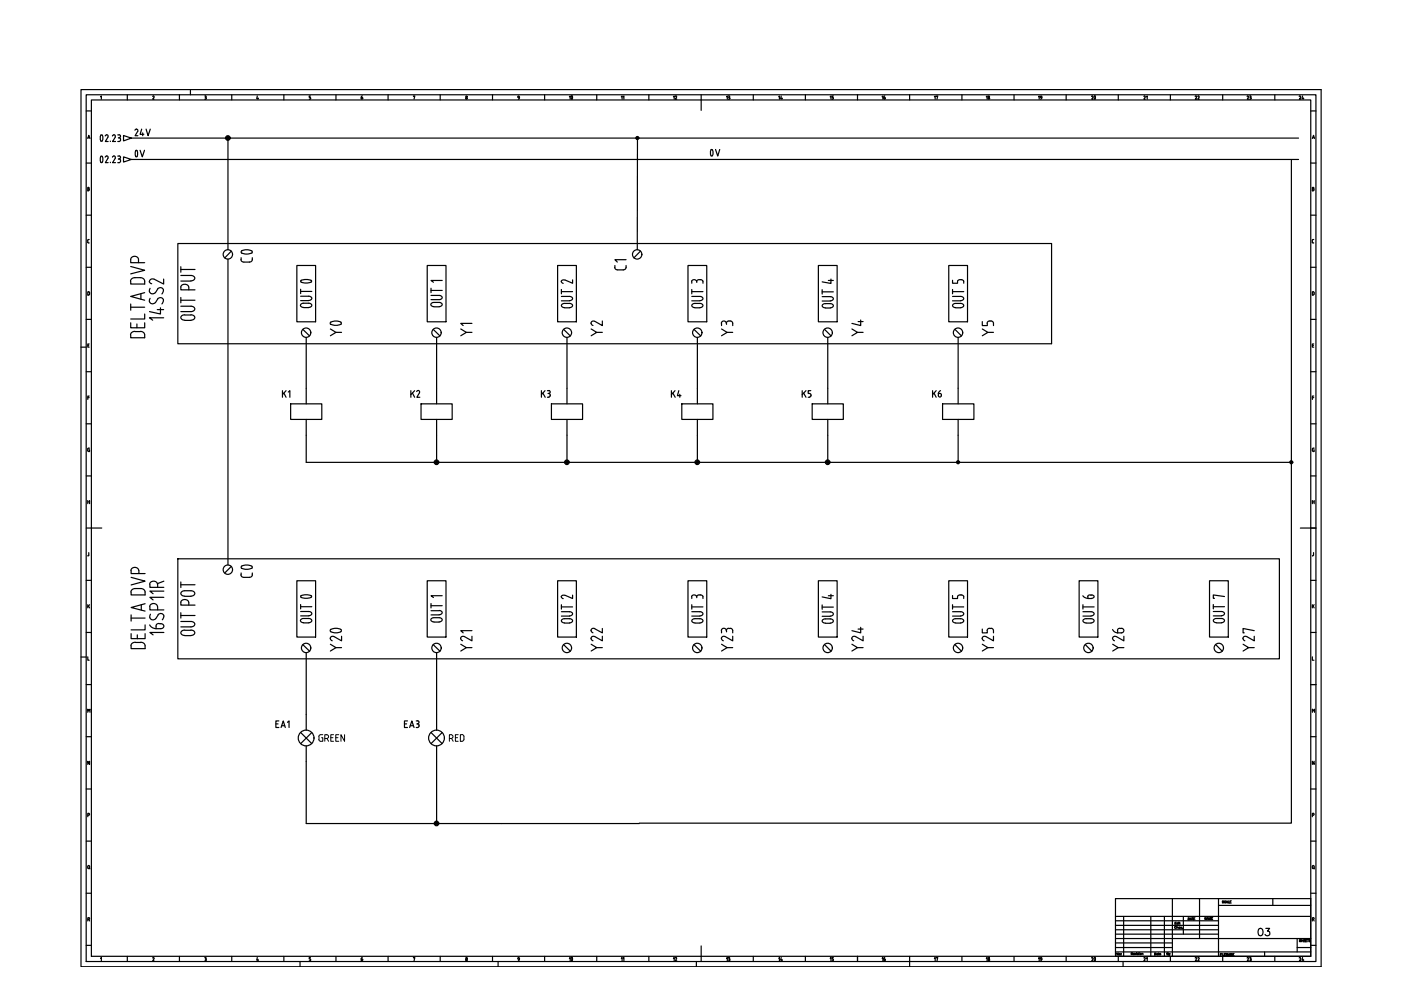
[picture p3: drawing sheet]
<svg xmlns="http://www.w3.org/2000/svg" width="297mm" height="210mm" viewBox="0 0 297 210" stroke-linecap="round" stroke-linejoin="round" font-family="sans-serif">
<!-- layer: 035 -->
<g fill="none" stroke="#000" stroke-width=".25">
<path d="M17.2 19h262.9v186h-262.9zM40.4 19v1.1M18.3 23.5h1.1M18.3 34.6h1.1M19.4 21.2h258.5v181.6h-258.5zM21.3 20.5l.2-.2v.7M27 20.1v1.1M32.5 20.3l.1 .3M32.5 20.3l-.1 .2M32.7 20.6l-.3 .4h.3M38 20.1v1.1M43.4 20.3l.3 .1-.1 .2"/>
<path d="M43.5 20.6h.1M43.6 20.6l.1 .2M43.7 20.8v.2h-.3M49.1 20.1v1.1M54.6 20.3l-.2 .6h.4M54.7 20.7v.3M60.2 20.1v1.1M65.8 20.3h-.2v.3l.3 .2M65.9 20.8l-.1 .2h-.2M71.2 20.1v1.1M82.3 20.1v1.1M87.7 20.4l.3-.1-.2 .7"/>
<path d="M93.3 20.1v1.1M98.7 20.8l.2 .2 .2-.2M98.7 20.8l.2-.2 .1 .2M104.4 20.1v1.1M115.5 20.1v1.1M126.5 20.1v1.1M137.6 20.1v1.1M148.7 20.1v1.1M159.7 20.1v1.1M170.8 20.1v1.1M181.8 20.1v1.1M192.9 20.1v1.1"/>
<path d="M203.9 20.1v1.1M215 20.1v1.1M226 20.1v1.1M237.1 20.1v1.1M248.1 20.1v1.1M259.2 20.1v1.1M270.3 20.1v1.1M277.9 23.5h1.1M277.9 34.6h1.1M18.3 45.6h1.1M18.3 56.7h1.1M18.6 51.3l.3 .2"/>
<path d="M18.6 40.1h.2M18.6 51v.3M18.8 40.4l.2-.2-.2-.2 .1-.1-.3-.2v.8h.2M18.9 50.8l-.3 .2M277.9 45.6h1.1M277.9 56.7h1.1M278.2 51.3l.2 .2M278.2 40.1h.3M278.4 50.8l-.2 .2v.3M278.4 51.5h.1M278.4 50.8h.1M278.4 40.4l.2-.2-.2-.2 .2-.1-.4-.2v.8h.3"/>
<path d="M17.2 73.6h1.1M18.3 67.7h1.1M18.3 78.8h1.1M18.6 61.9l.2-.1a.42 .42 0 0 1 .1 .7l-.3 .1zM18.6 73.2h.2M18.9 72.9h-.3v.7h.3M277.9 67.7h1.1M277.9 78.8h1.1M278.2 73.2h.3M278.4 61.8a.42 .42 0 0 1 .2 .7l-.2 .1M278.4 61.9h-.2v.7h.2M278.5 72.9h-.3v.7h.3"/>
<path d="M18.3 89.9h1.1M18.6 84.3h.3M18.6 95.2v.3M18.9 95.4h.1v.3l-.4-.2M18.9 84h-.3v.7M19 95l-.4 .2M277.9 89.9h1.1M278.2 95.2l.1 .4 .2 .1h.1l-.1-.3M278.2 84.3h.3M278.5 84h-.3v.7M278.6 95l-.4 .2M18.3 112h1.1"/>
<path d="M18.3 100.9h1.1M18.6 117.8h.1M18.6 106.4h.4M18.6 106.1v.7M18.8 117.7l-.1 .1M18.8 117.2v.5M19 106.1v.7M277.9 112h1.1M277.9 100.9h1.1M278.2 106.1v.7M278.2 106.4h.4M278.5 117.7l-.3 .1"/>
<path d="M278.5 117.2v.5M278.6 106.1v.7M17.2 139.3h1.1M18.3 123h1.1M18.3 134.1h1.1M18.6 139.3v.7h.3M18.6 128.2v.7M18.7 128.5l.3 .4M19 128.2l-.4 .4M277.9 123h1.1M277.9 134.1h1.1M278.2 139.3v.7h.4"/>
<path d="M278.2 128.2v.7M278.4 128.5l.2 .4M278.6 128.2l-.4 .4M18.3 145.1h1.1M18.3 156.2h1.1M277.9 145.1h1.1M277.9 156.2h1.1M278.2 151v-.6l.3 .3 .2-.3v.6M18.3 167.3h1.1M18.3 178.3h1.1M18.6 172.8h.3v-.3h-.3v.7M19 161.4v.7l-.4-.7v.7"/>
<path d="M277.9 167.3h1.1M277.9 178.3h1.1M278.2 172.8h.4v-.3h-.4v.7M278.6 161.4v.7l-.4-.7v.7M18.3 189.4h1.1M18.8 194.5l.1 .4-.3 .1M18.8 194.6h-.2v.7M18.9 195l.1 .3M236.5 199h12.1M236.5 199.9h12.1M236.5 198.1h21.8M236.5 197.1h21.8"/>
<path d="M236.5 196.2h21.8M236.5 195.2h21.8M238.2 194.3v8.5M244 194.3v8.5M246.9 194.3v8.5M250.9 194.3v3.8M254.3 190.5v8.5M258.3 192h19.6M269.9 190.5v1.5M277.9 189.4h1.1M278.2 184v-.3l.2-.2 .2 .2v.3M278.2 184l.2 .2 .2-.2"/>
<path d="M278.4 194.5l.2 .4-.4 .1M278.5 194.6h-.3v.7M278.5 195l.1 .3M278.5 184.1l.2 .1M18.3 200.4h1.1M21.3 203.2l.2-.2v.7M27 202.8v1.1M32.5 203l.1 .2M32.5 203l-.1 .1M32.7 203.3l-.3 .4h.3M38 202.8v1.1M43.4 203l.3 .1-.1 .2"/>
<path d="M43.4 203.7h.2M43.5 203.3h.1M43.6 203.3l.1 .3M43.7 203.5l-.1 .2M49.1 202.8v1.1M54.6 203l-.2 .6h.4M54.7 203.4v.3M60.2 202.8v1.1M63.6 203.9v1.1M65.6 203.7h.1M65.8 203h-.2v.3l.2 .1 .1 .2M65.9 203.5l-.2 .2"/>
<path d="M71.2 202.8v1.1M82.3 202.8v1.1M87.7 203.1l.3-.1-.2 .7M93.3 202.8v1.1M98.7 203.6l.2-.3 .2 .3M98.7 203.5l.2 .2 .1-.2M104.4 202.8v1.1M105.6 203.9v1.1M115.5 202.8v1.1M126.5 202.8v1.1M137.6 202.8v1.1M147.6 203.9v1.1"/>
<path d="M148.7 202.8v1.1M159.7 202.8v1.1M170.8 202.8v1.1M181.8 202.8v1.1M192.9 202.8v2.2M203.9 202.8v1.1M215 202.8v1.1M226 202.8v1.1M236.5 200.9h12.1M236.5 201.8h41.4M237.1 202.8v1.1M238.1 203.9v1.1"/>
<path d="M259.2 202.8v1.1M268.1 201.8v1M270.3 202.8v1.1M275 200.9h2.9M277.9 200.4h1.1"/>
<circle cx="98.9" cy="20.5" r=".15"/>
<circle cx="98.9" cy="203.2" r=".15"/>
</g>
<!-- layer: 07 -->
<path d="M18.3 20.1h260.7v183.8h-260.7zM148.7 21.2v2.2M19.4 112h2.2M275.7 112h2.2M236.5 190.5h41.4v12.3h-41.4zM236.5 194.3h41.4M248.6 199h29.3M248.6 190.5v12.3M258.3 190.5v12.3M275 199v2.8M148.7 200.6v2.2" fill="none" stroke="#000" stroke-width=".25"/>
<!-- layer: 025 -->
<g fill="none" stroke="#000" stroke-width=".25">
<path d="M249.1 195.7h.2M249.4 196.5a.2 .2 0 0 0-.3 0 .2 .2 0 0 0 0 .3 .2 .2 0 0 0 .3 0M249.4 195.5h-.3v.4h.3M249.5 196.6l.2-.1 .1 .3M249.5 196.4v.4M249.8 195.7l-.3 .1 .1 .1h.2M249.8 195.5v.4M249.9 196.7l.2-.1-.2 .1 .1 .1h.1M249.9 195.6h.1M249.9 195.7v.2M250 195.7h.2M250.1 195.5l.1 .4"/>
<path d="M250.5 196.6l-.2 .1v.1h.2M250.7 196.8h.1M251.9 194.6a.22 .22 0 0 1 .3 .2 .22 .22 0 0 1-.3 .2zM252.3 195l.2-.4 .1 .4M252.3 194.9h.2M252.7 194.6h.3M252.8 194.6v.4M253.1 194.8h.1M253.4 194.6h-.3v.4h.3M255.8 194.5v.5l-.3-.5v.5M255.9 195l.2-.5 .1 .5M255.9 194.8h.2"/>
<path d="M256.3 195v-.5l.2 .5 .2-.5v.5M256.8 194.8h.2M257.1 194.5h-.3v.5h.3M259.4 191.1l-.2-.1v.2l.2 .2h-.2M259.9 191.1l-.1-.1-.2 .1 .1 .4 .2-.2M260 191.5l.1-.5 .2 .5M260 191.3h.3M260.4 191v.5h.3M260.8 191.2h.1M261.1 191h-.3v.5h.3M275.8 199.3h-.3l.3 .2-.1 .2-.2-.1M276 199.2v.5"/>
<path d="M276 199.4h.3M276.3 199.2v.5M276.4 199.4h.2M276.7 199.2h-.3v.5h.3M276.8 199.4h.2M277.1 199.2h-.3v.5h.3M277.1 199.2h.3M277.3 199.2v.5M277.8 199.3h-.3l.3 .2-.1 .2-.2-.1M237.1 202v.5l-.3-.5v.5M237.7 202.2h.1M237.7 202.5h.1"/>
<path d="M239.8 202.2h.3v-.2h-.3v.4M240 202.2l.1 .2M240.3 202.3h.2l-.1-.2-.1 .3h.2M258.7 202.4h.2M259 202.2h-.3v.4M259.1 202.2v.4M259.3 202.2v.4h.2M259.6 202.4h.2M259.9 202.2h-.3v.4h.3M260.3 202.2v.4l-.3-.4v.4M260.4 202.6l.2-.4 .2 .4M260.5 202.5h.2"/>
<path d="M260.8 202.6v-.4l.2 .4 .2-.4v.4M261.4 202.4h.1M261.6 202.2h-.2v.4h.2"/>
<circle cx="237.4" cy="202.4" r=".15"/>
</g>
<g fill="none" stroke="#000" stroke-width=".25">
<path d="M27.8 29.3h247.5M27.8 33.8h247.5M48.3 29.3v23.6M273.8 33.8v140.7h-138.3M64.9 71.5v10.8M92.6 71.5v10.8M120.2 71.5v10.8M147.9 71.5v10.8M175.5 71.5v10.8M203.1 71.5v10.8M64.9 92.3v5.7h138.2v-5.7M92.6 92.3v5.7"/>
<path d="M120.2 92.3v5.7M147.9 92.3v5.7M175.5 92.3v5.7M203.1 98h70.7M64.9 138.4v13.1M92.6 138.4v13.1M64.9 161.4v13.2h70.6M92.6 161.4v13.2"/>
</g>
<!-- layer: SYMS -->
<g fill="none" stroke="#000" stroke-width=".25">
<path d="M62.9 56.3h4v11.9h-4zM90.6 56.3h4v11.9h-4zM118.2 56.3h4v11.9h-4zM145.9 56.3h3.9v11.9h-3.9zM173.5 56.3h4v11.9h-4zM201.2 56.3h3.9v11.9h-3.9zM223 51.6h-185.3v21.3h185.3M64.2 69.8l1.4 1.4M91.8 69.8l1.5 1.4M119.5 69.8l1.4 1.4M147.1 69.8l1.5 1.4M174.8 69.8l1.4 1.4"/>
<path d="M202.5 69.8l1.4 1.4M37.7 118.5h233.6v21.2h-233.6zM62.9 123.1h4v12h-4zM64.2 136.7l1.4 1.4M90.6 123.1h4v12h-4zM91.8 136.7l1.5 1.4M118.2 123.1h4v12h-4zM119.5 136.7l1.4 1.4M145.9 123.1h3.9v12h-3.9zM147.1 136.7l1.5 1.4M173.5 123.1h4v12h-4zM174.8 136.7l1.4 1.4"/>
<path d="M201.2 123.1h3.9v12h-3.9zM202.5 136.7l1.4 1.4M228.8 123.1h4v12h-4zM230.1 136.7l1.4 1.4M256.4 123.1h4v12h-4zM257.8 136.7l1.4 1.4"/>
<circle cx="135.1" cy="53.9" r=".99"/>
<circle cx="64.9" cy="70.5" r=".99"/>
<circle cx="92.5" cy="70.5" r=".99"/>
<circle cx="120.2" cy="70.5" r=".99"/>
<circle cx="147.8" cy="70.5" r=".99"/>
<circle cx="175.5" cy="70.5" r=".99"/>
<circle cx="203.1" cy="70.5" r=".99"/>
<circle cx="64.9" cy="137.4" r=".99"/>
<circle cx="92.5" cy="137.4" r=".99"/>
<circle cx="120.2" cy="137.4" r=".99"/>
<circle cx="147.8" cy="137.4" r=".99"/>
<circle cx="175.5" cy="137.4" r=".99"/>
<circle cx="203.1" cy="137.4" r=".99"/>
<circle cx="230.8" cy="137.4" r=".99"/>
<circle cx="258.4" cy="137.4" r=".99"/>
</g>
<!-- layer: TAGS -->
<g fill="none" stroke="#000" stroke-width=".25">
<path d="M38.3 58.4h2.2a.61 .61 0 0 1 .8 .6 .61 .61 0 0 1-.8 .5M38.3 56.5v1.2M38.3 59.6h2.2M38.3 57.1h3M63.9 59.8l1.2 .2 .9-.2M63.9 59.8l-.2-.2a2.04 2.04 0 0 1 2.4 0l-.2 .2M93.8 59.5h-2.4l.5 .3M119 59.7l.4 .4M119.8 59.4h-.5l-.3 .3M121.4 59.3v.8l-1.6-.7M146.7 59.7v.4M147.7 59.7v.2"/>
<path d="M148.2 59.3h-.3l-.2 .4a.57 .57 0 0 0-.5-.4 .57 .57 0 0 0-.6 .4M148.2 59.3a.63 .63 0 0 1 .8 .4M149 59.7v.4M175.6 59.5h1.1M176.2 59.2v.9l-1.9-.3M202 59.4v.7h1v-.4M203.5 59.3h-.2l-.3 .4M203.6 59.3a.6 .6 0 0 1 .7 .4M204.3 59.7v.4M38.3 64.9h2.2a.61 .61 0 0 1 .8 .6 .61 .61 0 0 1-.8 .6h-2.2M38.3 63.1v1.1M38.3 63.7h3"/>
<path d="M39.2 66.7a.61 .61 0 0 0-.9 .6 .61 .61 0 0 0 .9 .6M39.2 67.9h1.3M39.2 66.8h1.3M40 60.8a.88 .88 0 0 0-.8-.5 .88 .88 0 0 0-.9 .6v.6h3M40 60.9v.6M40.5 66.7a.61 .61 0 0 1 .8 .6 .61 .61 0 0 1-.8 .6M63.7 62.8l2.1 .1 .3 .4-.1 .2-.5 .2M63.7 61.3v1M63.7 63.7h1.8M63.7 61.8h2.4M64.4 64.3l-.6 .2-.1 .2 .1 .3 .6 .2M64.4 64.3l1.4 .1 .3 .3-.3 .4-1.4 .1"/>
<path d="M91.4 61.1v.9M91.4 63.5h1.7M91.4 62.6h1.7M91.4 61.6h2.4M92 65.1h1.1M93.1 64.1l.6 .2 .1 .3-.1 .2-.6 .2M93.1 62.6l.6 .3 .1 .2-.1 .2-.6 .2M93.1 64.1h-1.1l-.6 .2v.5l.6 .2M119 62.9h2.1l.3 .4-.3 .4-2.1 .1M119 61.4v.9M119 61.8h2.4M119.7 65.2l-.6-.2v-.4a2.26 2.26 0 0 1 2.2 0v.4l-.6 .2"/>
<path d="M119.7 65.3h1.1M146.7 61.4v.9M146.7 63.8h1.7M146.7 62.9h1.7M146.7 61.8h2.3M147.3 65.3h1.1M148.4 64.3l.6 .3v.2v.2l-.6 .2M148.4 62.9l.6 .2v.2v.2l-.6 .2M148.4 64.3h-1.1l-.5 .3v.4l.5 .2M174.3 62.9l2.1 .1 .3 .3-.1 .3-.6 .2M174.3 61.4v.9M174.3 61.9h2.4"/>
<path d="M174.3 63.8h1.8M175 65.3l-.6-.3v-.4a2.26 2.26 0 0 1 2.2 0v.4l-.6 .3M175 65.3h1.1M202 62.9h2l.3 .4-.3 .4-2 .1M202 61.4v.9M202 61.8h2.3M202.6 65.2l-.6-.2v-.4a2.26 2.26 0 0 1 2.2 0v.4l-.5 .2M202.6 65.3h1.1M38.3 131.8h2.2a.61 .61 0 0 1 .8 .5 .61 .61 0 0 1-.8 .6h-2.2M38.3 130.5h3M38.3 123.4v1.2M38.3 129.9v1.1"/>
<path d="M38.3 124h3M38.6 125.4a3.7 3.7 0 0 1 2.2-.1 .53 .53 0 0 1 .5 .5 .53 .53 0 0 1-.5 .5 3.7 3.7 0 0 1-2.2-.1 .46 .46 0 0 1 0-.8zM39.2 133.6a.61 .61 0 0 0-.9 .6 .61 .61 0 0 0 .9 .5M39.2 134.8h1.3M39.2 133.6h1.3M40 127.7a.88 .88 0 0 0-.8-.6 .88 .88 0 0 0-.9 .6v.6h3M40 127.7v.6M40.5 133.6a.61 .61 0 0 1 .8 .6 .61 .61 0 0 1-.8 .5M63.7 129.7h2.1l.3 .4-.1 .2-.5 .2M63.7 130.6h1.8M63.7 128.6h2.4M63.7 128.2v.9"/>
<path d="M63.9 126.7l1.2 .2 .9-.2M63.9 126.3l1.2-.2 .9 .2M63.9 126.3l-.2 .2 .2 .1M64.4 131.1l-.6 .3-.1 .2 .1 .2 .6 .2M64.4 131.1h1.1l.5 .3v.4l-.5 .2M64.4 132.1h1.1M65.9 126.3l.2 .2-.2 .1M91.4 130.4h1.7M91.4 129.5h1.7M91.4 128.4h2.4M91.4 128v.9M93.1 131l.6 .2 .1 .2-.1 .2-.6 .3"/>
<path d="M93.1 129.4l.6 .3 .1 .2-.1 .2-.6 .2M93.1 131h-1.4l-.4 .4 .4 .4 1.4 .1M93.8 126.3h-2.4l.5 .4M119 129.7l2.1 .1 .3 .3-.3 .4-2.1 .1M119 128.7h2.4M119 128.2v.9M119 126.5l.4 .4M119.1 131.4a2.26 2.26 0 0 1 2.2 0v.4a1.92 1.92 0 0 1-2.2 0zM119.8 126.2h-.5l-.3 .3M121.4 126.2v.7l-1.6-.7M146.7 130.6h1.7M146.7 129.7h1.7"/>
<path d="M146.7 128.7h2.3M146.7 126.5v.4M146.7 128.2v.9M147.7 126.5v.2M148.2 126.1l-.3 .1-.2 .3a.57 .57 0 0 0-.5-.4 .57 .57 0 0 0-.6 .4M148.2 126.1a.63 .63 0 0 1 .8 .4v.4M148.4 131.2l.6 .2v.2v.2l-.6 .3M148.4 129.7l.6 .2v.2v.3l-.6 .2M148.4 131.2h-1.4l-.3 .4 .3 .4 1.4 .1M174.3 129.7l2.1 .1 .3 .4-.1 .2-.6 .2M174.3 128.7h2.4M174.3 130.7h1.8"/>
<path d="M174.3 128.3v.9M175 132.1l-.6-.2v-.5a2.26 2.26 0 0 1 2.2 0v.5l-.6 .2M175 132.2h1.1M175.6 126.3h1.1M176.2 126v.9l-1.9-.3M202 129.7l2 .1 .3 .3-.3 .4-2 .1M202 128.7h2.3M202 128.2v.9M202 131.4a2.26 2.26 0 0 1 2.2 0v.4a1.92 1.92 0 0 1-2.2 0zM203.5 126.1l-.4 .2-.1 .6h-1v-.6M203.6 126.1a.6 .6 0 0 1 .7 .4v.4M229.6 126.3l.4 .4 .6 .2"/>
<path d="M229.6 129.7l2 .1 .4 .3-.4 .4-2 .1M229.6 128.7h2.4M229.6 128.2v.9M229.7 131.4a2.26 2.26 0 0 1 2.2 0v.4a1.92 1.92 0 0 1-2.2 0zM230.7 126.5v.4h.8M231.2 126.1l-.4 .1-.2 .3M231.2 126.2h.3M231.4 126.1l.3 .1 .3 .3-.3 .3-.3 .1M257.2 129.7h2.1l.3 .4-.1 .2-.5 .2M257.2 130.6h1.8M257.2 128.6h2.4M257.2 128.2v.9"/>
<path d="M257.9 132l-.6-.2v-.4a2.26 2.26 0 0 1 2.2 0v.4l-.5 .2M257.9 132.1h1.1M259.6 126.5l-2.4-.4v.8h.3"/>
</g>
<!-- layer: MISC -->
<g fill="none" stroke="#000" stroke-width=".25">
<path d="M27.7 56.5l3 .8-3 .8M28.6 58.9a.84 .84 0 0 0-.9 .7M28.6 58.9h1.2a.84 .84 0 0 1 .9 .7v.6h-3v-.6M29.4 55.7v-.7a.84 .84 0 0 0-.9-.7 .84 .84 0 0 0-.8 .7v.7h3M31.7 59.6v.3l.5 .3M34.7 59.2v1l-2.2-1.1-.7 .2-.1 .4M27.7 68.4v1.1h3v-1.1M27.7 65.1h3M27.7 64.5v1.3M28.6 70.3a.84 .84 0 0 0-.9 .7M28.6 70.3h1.2a.84 .84 0 0 1 .9 .7v.6h-3v-.6M29 68.7v.8"/>
<path d="M29.9 62.3v1.1M30.7 66.6v1h-3M30.7 62l-3 .9 3 .8M31.7 63.9a.69 .69 0 0 0 .5 .5 .69 .69 0 0 0 .7-.3M31.7 61.8a.69 .69 0 0 0 .5 .5 .69 .69 0 0 0 .7-.3M31.8 63.3l-.1 .6M31.8 61.1l-.1 .7M33.3 65.6h1.4M33.4 63.4a.69 .69 0 0 1 .7-.3 .69 .69 0 0 1 .6 .5M33.4 61.3a.72 .72 0 0 1 1.1-.1 .72 .72 0 0 1-.2 1.1M33.4 63.4l-.4 .8M33.4 61.3l-.4 .7"/>
<path d="M34 65.3v1.3l-2.3-.5M34.7 63.7l-.4 .7M34.7 67.4h-3l.7 .5M27.8 134.4v1h3v-1M27.8 125.5v.6h3v-.6M27.8 122.4l3 .8-3 .8M27.8 131h3M27.8 130.4v1.3M28.7 136.2a.77 .77 0 0 0-.9 .7v.6h3v-.6a.84 .84 0 0 0-.9-.7M28.7 136.2h1.2M29.1 134.6v.8M29.4 121a.82 .82 0 0 0-.8-.7 .82 .82 0 0 0-.8 .7v.6h3"/>
<path d="M29.4 121v.6M29.9 124.8a.84 .84 0 0 1 .9 .7M29.9 124.8h-1.2a.84 .84 0 0 0-.9 .7M30 128.2v1.2M30.8 132.5v1h-3M30.8 128l-3 .8 3 .8M31.7 128.6a.85 .85 0 0 1 .9-.6 .85 .85 0 0 1 .8 .6M31.7 123.9a.85 .85 0 0 1 .9-.7 .85 .85 0 0 1 .8 .7M31.7 132.5a1.5 1.5 0 0 0 1.4 .8M31.8 128.6v.7h2.9M31.8 123.9v.6h2.9M31.8 130.9a.69 .69 0 0 0 .5 .5 .69 .69 0 0 0 .7-.3l.5-.7a.66 .66 0 0 1 1-.2 .66 .66 0 0 1 .1 1l-.2 .2"/>
<path d="M31.9 130.2l-.2 .7M33.1 132.8v.5M33.4 123.9v.6M33.4 128.6v.7M33.7 132.2l-.4 .1-.2 .4M33.8 132.2h.3a.54 .54 0 0 1 .6 .6 .54 .54 0 0 1-.6 .5h-1M34.7 134.1h-2.9l.7 .5M34.7 126.6h-2.9l.7 .6M34.7 125.3h-2.9l.7 .6M34.7 123.2l-1.3 .5"/>
</g>
<!-- layer: 0 -->
<g fill="none" stroke="#000" stroke-width=".25">
<path d="M135.2 29.3l-.1 23.6M48.3 54.9v64.9M223 51.6v21.3M61.6 85.6h6.6v3.3h-6.6zM64.9 82.3v3.3M64.9 88.9v3.4M89.3 85.6h6.6v3.3h-6.6zM92.6 82.3v3.3M92.6 88.9v3.4M116.9 85.6h6.6v3.3h-6.6zM120.2 82.3v3.3M120.2 88.9v3.4"/>
<path d="M144.6 85.6h6.6v3.3h-6.6zM147.9 82.3v3.3M147.9 88.9v3.4M172.2 85.6h6.6v3.3h-6.6zM175.5 82.3v3.3M175.5 88.9v3.4M199.8 85.6h6.7v3.3h-6.7zM203.1 82.3v3.3M203.1 88.9v3.4M63.7 155.3l2.4 2.4M64.9 151.5v3.3M64.9 158.1v3.3"/>
<path d="M66.1 155.3l-2.4 2.4M91.4 155.3l2.4 2.4M92.6 151.5v3.3M92.6 158.1v3.3M93.8 155.3l-2.4 2.4"/>
<circle cx="48.3" cy="29.3" r=".49"/>
<circle cx="48.3" cy="29.3" r=".32"/>
<circle cx="48.3" cy="29.3" r=".15"/>
<circle cx="135.1" cy="29.3" r=".32"/>
<circle cx="135.1" cy="29.3" r=".19"/>
<circle cx="135.1" cy="29.3" r=".11"/>
<circle cx="92.5" cy="98" r=".49"/>
<circle cx="92.5" cy="98" r=".32"/>
<circle cx="92.5" cy="98" r=".15"/>
<circle cx="120.2" cy="98" r=".49"/>
<circle cx="120.2" cy="98" r=".32"/>
<circle cx="120.2" cy="98" r=".15"/>
<circle cx="147.8" cy="98" r=".49"/>
<circle cx="147.8" cy="98" r=".32"/>
<circle cx="147.8" cy="98" r=".15"/>
<circle cx="175.5" cy="98" r=".49"/>
<circle cx="175.5" cy="98" r=".32"/>
<circle cx="175.5" cy="98" r=".15"/>
<circle cx="203.1" cy="98" r=".32"/>
<circle cx="203.1" cy="98" r=".19"/>
<circle cx="203.1" cy="98" r=".11"/>
<circle cx="273.8" cy="98" r=".32"/>
<circle cx="273.8" cy="98" r=".19"/>
<circle cx="273.8" cy="98" r=".11"/>
<circle cx="64.9" cy="156.5" r="1.67"/>
<circle cx="92.5" cy="156.5" r="1.67"/>
<circle cx="92.5" cy="174.6" r=".49"/>
<circle cx="92.5" cy="174.6" r=".32"/>
<circle cx="92.5" cy="174.6" r=".15"/>
</g>
<!-- layer: XREF -->
<path d="M21.4 33.2v-.1a.77 .77 0 0 1 0 1.4v-.1M21.4 33.2l-.2 .6 .2 .6M21.7 28.6l.1 .7-.1 .6M22.6 28.6a.32 .32 0 0 1 .3 .4l-.6 1h.6M22.6 33a.32 .32 0 0 1 .3 .5l-.6 1h.6M22.6 28.6l-.3 .2M22.6 33.1l-.3 .2M23.4 29.9v.1M23.4 34.4v.1" fill="none" stroke="#000" stroke-width=".25"/>
<!-- layer: MISC -->
<path d="M67.6 156.2v.6M68.2 156.4h.2v.8l-.6-.1-.2-.3M68.4 155.8h-.6l-.2 .4M68.9 156.6h.4a.4 .4 0 0 0 .4-.4 .4 .4 0 0 0-.4-.4h-.4v1.4M69.3 156.6l.4 .6M70.1 156.4h.5M70.7 155.8h-.6v1.4h.6M71.2 156.4h.5M71.8 155.8h-.6v1.4h.6M73.1 155.8v1.4l-.8-1.4v1.4" fill="none" stroke="#000" stroke-width=".21"/>
<g font-size="7.5">
<text x="55.4" y="58.6" transform="rotate(-90 55.4 58.6)">C0</text>
<text x="74.4" y="73.4" transform="rotate(-90 74.4 73.4)">Y0</text>
<text x="55.4" y="125.2" transform="rotate(-90 55.4 125.2)">C0</text>
<text x="74.4" y="139.3" transform="rotate(-90 74.4 139.3)">Y20</text>
</g>
<g font-size="5.7">
<text x="25.8" y="34.9">0V</text>
<text x="147.8" y="34.9">0V</text>
<text x="96.7" y="72.3">Y1</text>
<text x="156.6" y="72.3" transform="rotate(-90 156.6 72.3)">Y3</text>
<text x="184.1" y="72.3" transform="rotate(-90 184.1 72.3)">Y4</text>
<text x="212" y="72.3" transform="rotate(-90 212 72.3)">Y5</text>
<text x="101.2" y="139.3" transform="rotate(-90 101.2 139.3)">Y21</text>
<text x="156.6" y="139.3" transform="rotate(-90 156.6 139.3)">Y23</text>
<text x="184.1" y="139.3" transform="rotate(-90 184.1 139.3)">Y24</text>
<text x="212" y="139.3" transform="rotate(-90 212 139.3)">Y25</text>
<text x="239.5" y="139.3" transform="rotate(-90 239.5 139.3)">Y26</text>
</g>
<g font-size="5.3">
<text x="129.5" y="58.6">C1</text>
<text x="128.8" y="72.3" transform="rotate(-90 128.8 72.3)">Y2</text>
<text x="128.8" y="139.3" transform="rotate(-90 128.8 139.3)">Y22</text>
<text x="267.1" y="139.3" transform="rotate(-90 267.1 139.3)">Y27</text>
</g>
<text font-size="4.9" x="266" y="199.7">03</text>
<g font-size="4.4">
<text x="119.2" y="22.6">10</text>
<text x="230" y="22.6">20</text>
<text x="27.9" y="30">24V</text>
<text x="58.9" y="85.4">K1</text>
<text x="86.1" y="85.4">K2</text>
<text x="113.9" y="85.4">K3</text>
<text x="141.5" y="85.4">K4</text>
<text x="169.3" y="85.4">K5</text>
<text x="196.8" y="85.4">K6</text>
<text x="57.5" y="155.6">EA1</text>
<text x="85" y="155.6">EA3</text>
<text x="94.2" y="158.4">RED</text>
<text x="119.2" y="205.3">10</text>
<text x="230" y="205.3">20</text>
</g>
<g font-size="3.5">
<text x="75.8" y="22.2">6</text>
<text x="108.7" y="22.2">9</text>
<text x="141.8" y="22.2">12</text>
<text x="153.1" y="22.2">13</text>
<text x="164.4" y="22.2">14</text>
<text x="175" y="22.2">15</text>
<text x="186.3" y="22.2">16</text>
<text x="197.2" y="22.2">17</text>
<text x="211" y="22.2" transform="rotate(-90 211 22.2)">18</text>
<text x="222.2" y="22.2" transform="rotate(-90 222.2 22.2)">19</text>
<text x="241.7" y="22.2">21</text>
<text x="252.6" y="22.2">22</text>
<text x="266.3" y="22.2" transform="rotate(-90 266.3 22.2)">23</text>
<text x="274.5" y="22.2">24</text>
<text x="17.6" y="30.7">A</text>
<text x="277.3" y="30.7">A</text>
<text x="17.6" y="152.4">M</text>
<text x="17.6" y="185.6">Q</text>
<text x="246.6" y="203.9">By</text>
<text x="75.8" y="205">6</text>
<text x="108.7" y="205">9</text>
<text x="141.8" y="205">12</text>
<text x="153.1" y="205">13</text>
<text x="164.4" y="205">14</text>
<text x="175" y="205">15</text>
<text x="186.3" y="205">16</text>
<text x="197.2" y="205">17</text>
<text x="211" y="205" transform="rotate(-90 211 205)">18</text>
<text x="222.2" y="205" transform="rotate(-90 222.2 205)">19</text>
<text x="241.7" y="205">21</text>
<text x="252.6" y="205">22</text>
<text x="266.3" y="205" transform="rotate(-90 266.3 205)">23</text>
<text x="274.5" y="205">24</text>
</g>
<g font-size="3.1">
<text x="133.3" y="22.2" transform="rotate(-90 133.3 22.2)">11</text>
<text x="133.3" y="205" transform="rotate(-90 133.3 205)">11</text>
</g>
</svg>
